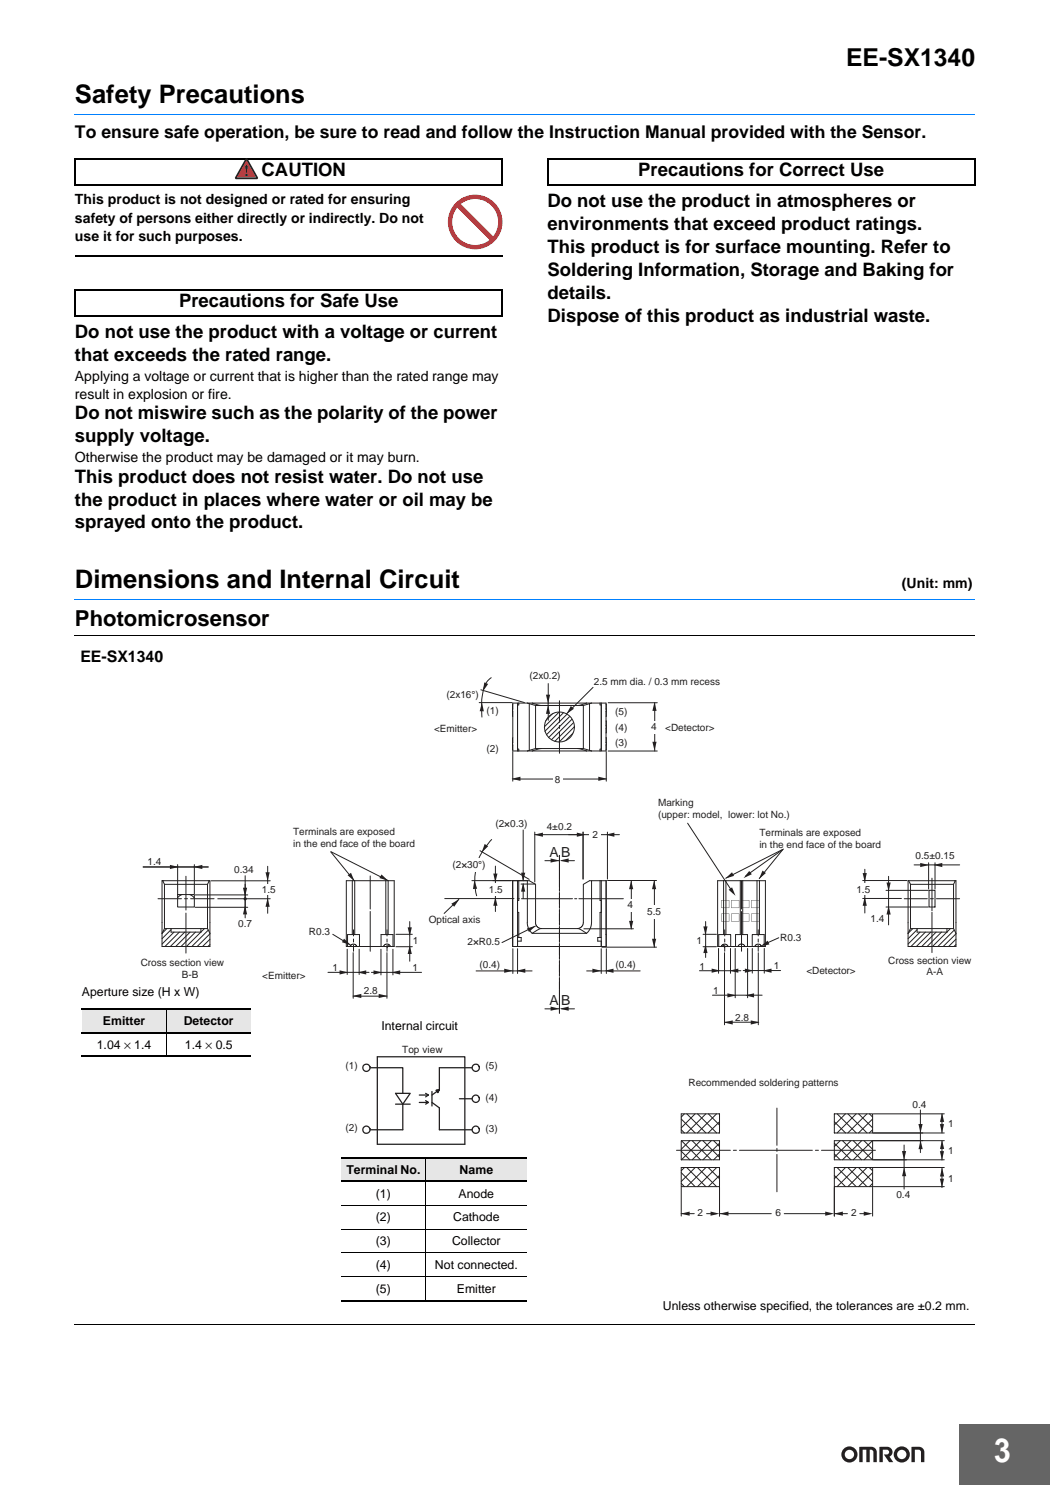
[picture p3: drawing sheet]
<svg xmlns="http://www.w3.org/2000/svg" width="210mm" height="297mm" viewBox="0 0 210 297" stroke-linecap="round" stroke-linejoin="round" font-family="sans-serif">
<path d="M192 285h17.9v12h-17.9z" fill="#656565"/>
<path d="M192 284.9v12.1M192 285h17.9" fill="none" stroke="#656565" stroke-width=".2"/>
<g fill="#231f20">
<path d="M171.8 289.4h2.5a1.08 1.08 0 0 1 1 1.1v2h-.6v-2a.55 .55 0 0 0-.8-.5v2.5h-.6v-2.5h-.8v2.5h-.7z"/>
<path d="M182.3 289.4h.7a1.48 1.48 0 0 1 1.8 .7l.1 2.4h-.7v-2l-.1-.3-.4-.2h-.7v2.5h-.7z"/>
<path d="M175.9 289.4h.6a1.63 1.63 0 0 1 1.8 .4 1 1 0 0 1-.4 1.6l.7 1.1h-.8l-1-1.6h.5a.48 .48 0 0 0 .5-.4 .48 .48 0 0 0-.5-.5h-.8v2.5h-.6z"/>
<path d="M168.3 290.9a1.61 1.61 0 0 0 3.2 0 1.61 1.61 0 0 0-3.2 0zM168.9 290.9a.95 .95 0 0 1 1.9 0 .95 .95 0 0 1-1.9 0z"/>
<path d="M179.4 290.9a.95 .95 0 0 0 1.9 0 .95 .95 0 0 0-1.9 0zM178.7 290.9a1.65 1.65 0 0 1 3.3 0 1.65 1.65 0 0 1-3.3 0z"/>
</g>
<path d="M15 22.3h180v2.5h-180z" fill="#fff"/>
<path d="M15 22.8h180" fill="none" stroke="#0080ff" stroke-width=".2"/>
<path d="M15 50.8h85.5v1.5h-85.5z" fill="#fff"/>
<path d="M15 51.3h85.5" fill="none" stroke="#000" stroke-width=".28"/>
<path d="M15 119.4h180v2.5h-180z" fill="#fff"/>
<path d="M15 119.9h180" fill="none" stroke="#0080ff" stroke-width=".2"/>
<path d="M15 126.6h180v1.5h-180z" fill="#fff"/>
<path d="M15 127.1h180" fill="none" stroke="#000" stroke-width=".2"/>
<path d="M15 264.4h180v1.5h-180z" fill="#fff"/>
<path d="M15 264.9h180" fill="none" stroke="#000" stroke-width=".2"/>
<path d="M14.9 31.7h85.7M14.9 37h85.7M15 31.8v5.1M100.5 31.8v5.1M14.9 57.9h85.7M15 58v5.1M100.5 58v5.1M14.9 63.2h85.7" fill="none" stroke="#000" stroke-width=".21"/>
<path d="M49.3 31.9l2 3.6h-4z" fill="#ffdc01"/>
<g fill="#231f20">
<path d="M49.2 33h.2l.2 .3-.2 1.1-.1 .2-.2-.2-.1-1.1z"/>
<path d="M49.2 31.7l-2.2 3.8v.2l.2 .2 4.3-.1 .1-.3-2.1-3.7zM49.3 32.1l1.9 3.4h-3.8z"/>
<circle cx="49.3" cy="35" r=".27"/>
</g>
<path d="M91.4 41.5a4.6 4.6 0 0 0 .4 6.2 4.6 4.6 0 0 0 6.1 .3zM92.1 40.8l6.5 6.5a4.6 4.6 0 0 0-.3-6.2 4.6 4.6 0 0 0-6.2-.3zM89.6 44.4a5.5 5.5 0 0 1 10.9 0 5.5 5.5 0 0 1-10.9 0z" fill="#ee1d23"/>
<path d="M109.4 31.7h85.7M109.4 37h85.7M109.5 31.8v5.1M195 31.8v5.1" fill="none" stroke="#000" stroke-width=".21"/>
<path d="M110.9 142.4l-2.2 2.1M111.9 142.4l-3.2 3.1M112.9 142.4l-4.2 4.1M113.6 142.7l-4.6 4.5M114.1 143.2l-4.6 4.5M114.6 143.7l-4.6 4.5M114.9 144.3l-4.2 4.2M114.9 145.3l-3.2 3.2M114.9 146.3l-2.2 2.2M155.7 187.6l-3 1.3" fill="none" stroke="#231f20" stroke-width=".2"/>
<path d="M152.1 189.3l1.4-1.1 .4 .7z" fill="#231f20"/>
<path d="M137.5 164.7l9.1 13.9" fill="none" stroke="#231f20" stroke-width=".2"/>
<path d="M145.7 178l.7-.5 .7 1.7z" fill="#231f20"/>
<path d="M66.5 186.9l3.5 2.1" fill="none" stroke="#231f20" stroke-width=".2"/>
<path d="M68.8 187.8l1.3 1.2-1.7-.5z" fill="#231f20"/>
<path d="M66.2 170.4l11.3 5.7" fill="none" stroke="#231f20" stroke-width=".2"/>
<path d="M76.3 174.9l1.3 1.3-1.7-.6z" fill="#231f20"/>
<path d="M66.2 170.4l4.6 5.8" fill="none" stroke="#231f20" stroke-width=".2"/>
<path d="M69.5 175.1l.7-.5 .7 1.7z" fill="#231f20"/>
<g fill="none" stroke="#231f20" stroke-width=".2">
<path d="M102.5 140.9v2.4M102.5 147.6v2.4M103.5 150.2v-9.6h-1v9.6h17.7M103.7 140.6v.4h-.2v8.8h.2v.4M105.5 140.6l.3 .2M105.8 140.8v9.3M105.8 150.1l-.3 .1M105.8 140.8l1.3 .3M106.4 140.6l1.9 .5h-1.2M107.1 141.1v8.6l-1.3 .4M107.1 149.7h9.6M108.3 149.7l-1.9 .5"/>
<path d="M108.3 141.1h8.4M109.6 140.6v.5M111.9 140.2v4.3M111.9 145.1v.6M111.9 146.3v4.4M115.5 149.7l1.8 .5M116.7 141.1v8.6M116.7 149.7l1.2 .4M117.3 140.6l-1.8 .5M117.9 140.8l-1.2 .3M117.9 150.1l.4 .1M117.9 140.8v9.3"/>
<path d="M118.3 140.6l-.4 .2M120 140.6v.4h.2v8.8h-.2v.4M120.2 140.6v9.6h1v-9.6h-17.7M121.2 144.2v2.4M121.2 140.9v2.4M121.2 147.6v2.4M31.6 179.8h4.7M32.5 176.2h9.4l-.4 .7h-8.6zM32.5 176.2h-.1v13.1h9.6v-13.1h-.1M32.9 176.9v8.8M35.5 178.9h3.4v2.5h-3.4zM35.5 172.9v5.9"/>
<path d="M36.4 178.9l-.9 .7M36.9 179.8h.6M37.2 175.3v6.7M38 178.9l.9 .7M38.1 179.8h4.7M38.9 172.9v5.9M39 179h10.5M41.5 176.9v8.8M42.2 176.2h11.8M43.5 179.8h10.5M49 175.2v8.4M53.5 173.3v9.4"/>
<path d="M70.9 176.2v10.7h-.4v-10.7M74 175.2v6.6M77.6 176.2v10.7h-.4v-10.7M102.5 176.2v13.1M103.4 179.8h.5M103.5 176.2v13.1M103.7 176.2v3.9h-.2v2.4h.2v5M104.3 179.8h10.2M105.5 176.2l-.1 8.5 .4 1.2 .6 .8M111.9 175.9v-4.8v4.8M111.9 175.9v2.4M111.9 178.5v3.2"/>
<path d="M114.9 179.8h.4M115.8 179.8h8.9M118.3 176.2h-.4l-1.2 .7-.1 7.8-.3 .7-.8 .3M120 176.2h-1.7v8.7l-.3 .9-.7 .9M120 176.2h1.2v13.1M120 176.2v3.9h.2v2.4h-.2v5M120.2 176.2v13.1h1M121.2 176.2v13.1M144.7 176.2h.5v10.7h-.5zM144.7 176.2h-1.2v13.1h6.9M145.2 176.2h7.9v13.1h-.3M148 176.2v10.7"/>
<path d="M148.3 176.2v5.6M148.5 176.2v10.7M151.4 176.2v10.7h.5v-10.7M180.8 179.8h4.6M181.7 176.2h9.4l-.4 .7M181.7 176.2h-.1v13.1h9.6v-13.1h-.1M181.7 176.2l.4 .7M182.1 176.9v8.8M182.1 176.9h8.6M185.8 178.1h1.2v3.3h-1.2zM186.1 179.8h.6M186.4 175.7v6.5"/>
<path d="M187.3 179.8h4.6M190.7 176.9v8.8M32.9 185.7l-.5 1M32.9 185.7h8.6M33.4 185.7l-1 1M34.2 185.7v.7h6M34.2 186l-1.8 1.8M34.8 186.4l-2.4 2.4M35.9 186.4l-2.9 2.9M36.9 186.4l-2.8 2.9M37.2 182.6v8M38 186.4l-2.9 2.9"/>
<path d="M39 181.5h10.5M39.1 186.4l-2.9 2.9M40.2 186.4l-2.9 2.9M40.2 185.7v.7M40.9 185.7l-.7 .7M41.5 185.7l.5 1M41.7 186l-3.3 3.3M42 186.8l-2.6 2.5M42 187.9l-1.5 1.4M42 188.9l-.4 .4M70 189.3l.2-.3 .4-.2 .5 .1 .3 .4M70.7 186v1.2"/>
<path d="M70.7 187.8v.6M70.7 189v1.3M71.9 189.3v-2.4h-2.4v2.4M74 182.3v8M76.2 189.3h-6.9v-13.1h9.5v13.1h-2.1M77.4 186v1.2M77.4 187.8v.6M77.4 189v1.3M77.7 188.9l-.3 .7M78.1 189.3l-.3-.3-.4-.2-.4 .2-.3 .3M78.6 189.3v-2.4h-2.4v2.4h.5M103.5 187.5h.7v.8h-.7"/>
<path d="M106.4 186.7h10.9M108.3 185.7l-.8-.3-.4-.7v-7.8l-1.3-.7h-3.3v13.1h17.7v-1h-.7v-.8h.7M108.3 185.7l-.7 .2-1.2 .8M108.3 185.7h7.2M111.9 181.9v3.2M111.9 185.3v3.2M111.9 188.7v3.2M111.9 192.1v3.2M111.9 195.5v7.2M115.5 185.7l.6 .2 1.2 .8M143.7 189.3v-2.4h2.4v2.4M144.3 189.3l.2-.3 .4-.2 .5 .2 .2 .3"/>
<path d="M144.6 188.9l.3 .7M144.9 186v1.2M144.9 187.8v.6M144.9 189v1.3M147.1 189.3v-2.4h2.4v2.4M148.3 182.3v8M149 189.3l-.3-.3-.5-.2-.4 .2-.2 .3M150.4 186.9h2.4v2.4h-2.4zM151 189.3l.2-.3 .4-.2 .5 .2 .2 .3M151.6 186v1.2M151.6 187.8v.6M151.6 189v1.3"/>
<path d="M182.1 185.7l-.5 1 .9-1M182.1 185.7h8.6M183.4 186l-1.8 1.8M184 186.4l-2.4 2.4M185.1 186.4l-2.9 2.9M186.1 186.4l-2.8 2.9M186.4 182.5v8M187.2 186.4l-2.9 2.9M188.3 186.4l-2.9 2.9M189.4 185.7v.7h-6v-.7M190.1 185.7l-3.6 3.6M190.7 185.7l.5 1"/>
<path d="M190.8 186l-3.2 3.3M191.2 186.8l-2.6 2.5M191.2 187.9l-1.5 1.4M191.2 188.9l-.4 .4M135.3 230.1h10.8M136.2 223.8l2.8 2.8M136.2 226l.7 .6M136.2 230.3l1.8 1.7M136.2 236.7l.7 .7M136.2 234.6l2.8 2.8M136.2 228.2h7.7v3.8h-7.7zM136.2 222.8h7.7v3.8h-7.7z"/>
<path d="M136.2 233.5h7.7v3.9h-7.7zM136.2 237.5v5.7M136.3 228.2l3.8 3.8M136.9 222.8l-.7 .6M136.9 233.5l-.7 .7M137.3 233.5l3.9 3.9M137.3 222.8l3.9 3.8M138 228.2l-1.8 1.7M138.4 228.2l3.8 3.8M139 222.8l-2.8 2.8M139 233.5l-2.8 2.8M139.5 233.5l3.8 3.9"/>
<path d="M139.5 222.8l3.8 3.8M140.1 228.2l-3.8 3.8M140.6 228.2l3.3 3.3M141.2 222.8l-3.9 3.8M141.2 233.5l-3.9 3.9M141.6 233.5l2.3 2.3M141.7 222.8l2.2 2.2M142.2 228.2l-3.8 3.8M142.7 228.2l1.2 1.1M143.3 222.8l-3.8 3.8M143.3 233.5l-3.8 3.9M143.8 233.5l.1 .1"/>
<path d="M143.8 222.8l.1 .1M143.9 224.4l-2.3 2.2M143.9 226.5l-.1 .1M143.9 228.7l-3.3 3.3M143.9 230.8l-1.2 1.2M143.9 235.1l-2.2 2.3M143.9 237.3l-.1 .1M143.9 237.5v5.7M146.7 230.1h.6M147.9 230.1h14.6M155.4 221.6v7.5M155.4 229.7v.6"/>
<path d="M155.4 230.9v7.5M163.1 230.1h.6M164.3 230.1h10.8M166.8 237.3l.1 .1M166.8 235.1l2.3 2.3M166.8 230.8l1.2 1.2M166.8 228.7l3.4 3.3M166.8 226.5l.2 .1M166.8 224.4l2.3 2.2M166.9 237.5v5.7M166.9 233.5h7.6v3.9h-7.6zM166.9 222.8h7.6v3.8h-7.6z"/>
<path d="M166.9 222.8l-.1 .1M166.9 233.5l-.1 .1M167.4 233.5l3.8 3.9M167.4 222.8l3.8 3.8M168 228.2l-1.2 1.1M168.5 228.2l3.8 3.8M169.1 222.8l-2.3 2.2M169.1 233.5l-2.3 2.3M169.5 233.5l3.9 3.9M169.6 222.8l3.8 3.8M170.2 228.2l-3.4 3.3M170.6 228.2l3.9 3.8"/>
<path d="M171.2 222.8l-3.8 3.8M171.2 233.5l-3.8 3.9M171.7 233.5l2.8 2.8M171.7 222.8l2.8 2.8M172.3 228.2l-3.8 3.8M172.8 228.2l1.7 1.7M173.4 222.8l-3.9 3.8M173.4 233.5l-3.8 3.9M173.8 233.5l.7 .7M173.9 222.8l.6 .6M174.5 228.2l-3.9 3.8M174.5 234.6l-2.8 2.8"/>
<path d="M174.5 236.7l-.6 .7M174.5 230.3l-1.7 1.7M174.5 223.8l-2.8 2.8M174.5 226l-.7 .6M174.5 228.2h-7.6v3.8h7.6M174.5 228.2v3.8M174.5 237.5v5.7M174.6 222.8h14.2M174.6 226.6h14.2M174.6 232h14.2M174.6 237.4h14.2M174.6 228.2h14.2"/>
<path d="M174.6 233.5h14.2M180.8 229v8.8M184.1 222v8.6M188.4 222.8v3.8M166.9 242.8h2.6M171.9 242.8h2"/>
<circle cx="111.9" cy="145.4" r="2.99"/>
</g>
<g fill="#231f20">
<path d="M49 181.1l.4 1.8h-.8z"/>
<path d="M48.6 177.6h.8l-.4 1.7z"/>
<path d="M53.5 179.6l.4 1.8h-.8z"/>
<path d="M53.1 174.5h.8l-.4 1.7z"/>
</g>
<path d="M52.7 176.7h1.3v2.2h-1.3z" fill="#fff"/>
<g fill="#231f20">
<path d="M34 173l1.8 .4-1.8 .4z"/>
<path d="M38.7 173.4l1.8-.4v.8z"/>
<circle cx="49" cy="179.8" r=".33"/>
</g>
<path d="M28.6 173.4h13.1" fill="none" stroke="#231f20" stroke-width=".2"/>
<g fill="#231f20">
<path d="M67.9 194.1l1.8 .4-1.8 .4z"/>
<path d="M71.5 194.5l1.7-.4v.8z"/>
</g>
<path d="M65.6 194.5h8.2M69.4 189.9v5M70.6 199.3h6.8M70.6 190.6v9.1M71.8 189.9v5M74.3 194.5h10M76.2 189.9v5.1M77.4 190.6v9.1M78.6 189.9v5.1" fill="none" stroke="#231f20" stroke-width=".2"/>
<g fill="#231f20">
<path d="M74.7 194.1l1.8 .4-1.8 .4z"/>
<path d="M78.3 194.5l1.7-.4v.8z"/>
<path d="M75.7 198.8l1.8 .4-1.8 .4z"/>
<path d="M70.5 199.2l1.8-.4v.8z"/>
</g>
<path d="M79.2 189.4h3.3M79.2 186.9h3.3M81.9 184.3v8" fill="none" stroke="#231f20" stroke-width=".2"/>
<g fill="#231f20">
<path d="M81.9 189.1l.5 1.7h-.9z"/>
<path d="M81.5 185.5h.9l-.5 1.8z"/>
</g>
<path d="M126.3 176.1v9.7M130.9 176.1v13.4M131.3 176.1h-9.7M116.8 185.8h9.9M120.4 189.5h10.9" fill="none" stroke="#231f20" stroke-width=".2"/>
<g fill="#231f20">
<path d="M130.8 176.1l.4 1.8h-.8z"/>
<path d="M130.4 187.8h.8l-.4 1.8z"/>
<path d="M126.2 176.1l.4 1.8h-.8z"/>
<path d="M125.8 184.2h.8l-.4 1.8z"/>
</g>
<g fill="#fff">
<path d="M125.8 179.9h1.1v2.4h-1.1z"/>
<path d="M130.3 181h1.2v2.7h-1.2z"/>
</g>
<path d="M95.2 194.2h11.2M102.6 189.8v4.9M103.5 189.8v4.9M117.3 194.2h10.7M120.2 189.8v4.9M121.3 189.8v4.9" fill="none" stroke="#231f20" stroke-width=".2"/>
<g fill="#231f20">
<path d="M100.8 193.8l1.8 .4-1.8 .4z"/>
<path d="M103.3 194.2l1.7-.4v.8z"/>
<path d="M118.5 193.8l1.7 .4-1.7 .4z"/>
<path d="M120.9 194.2l1.8-.4v.8z"/>
</g>
<path d="M106.9 167h17M106.9 166.4v10M116.6 166.4v9.4M121.5 166.4v9.4" fill="none" stroke="#231f20" stroke-width=".2"/>
<g fill="#231f20">
<path d="M115.4 166.5l1.7 .5-1.7 .4z"/>
<path d="M121.1 167l1.8-.5v.9z"/>
<path d="M106.8 167l1.8-.5v.9z"/>
</g>
<path d="M117.9 166.1h2.3v1.7h-2.3z" fill="#fff"/>
<path d="M139.9 194.2h8.3M142.5 199.1h9.9M143.7 189.7v5M144.9 190.6v14.4M146.1 189.7v5M147 189.7v9.9M148.6 194.1h7.5M149.5 189.7v9.9M150.4 189.7v4.9M151.6 190.6v14.4M152.8 189.7v4.9M144.9 204.5h6.7" fill="none" stroke="#231f20" stroke-width=".2"/>
<g fill="#231f20">
<path d="M142.3 193.7l1.8 .5-1.8 .4z"/>
<path d="M145.9 194.2l1.8-.5v.9z"/>
<path d="M149 193.7l1.7 .5-1.7 .4z"/>
<path d="M152.5 194.2l1.8-.5v.9z"/>
<path d="M145.5 198.7l1.7 .4-1.7 .4z"/>
<path d="M149 199.1l1.8-.4v.8z"/>
<path d="M150.1 204.1l1.8 .4-1.8 .4z"/>
<path d="M144.8 204.5l1.7-.4v.8z"/>
</g>
<path d="M140.6 189.4h2.7M140.6 186.9h2.7M141.1 184.3v7.2" fill="none" stroke="#231f20" stroke-width=".2"/>
<g fill="#231f20">
<path d="M141.1 188.9l.4 1.7h-.8z"/>
<path d="M140.7 185.3h.8l-.4 1.8z"/>
</g>
<path d="M182.8 173h9.1M185.7 172.6v5.2M187 172.6v5.2" fill="none" stroke="#231f20" stroke-width=".2"/>
<g fill="#231f20">
<path d="M184 172.6l1.8 .4-1.8 .4z"/>
<path d="M186.7 173l1.7-.4v.8z"/>
</g>
<path d="M172.5 176.1h8.9M172.5 179.7h7.8M173 173.9v8.7M177.2 178.1h8.4M177.7 175.3v9.7M177.2 181.4h8.4" fill="none" stroke="#231f20" stroke-width=".2"/>
<g fill="#231f20">
<path d="M172.9 179.4l.4 1.8h-.8z"/>
<path d="M172.5 174.6h.8l-.4 1.8z"/>
<path d="M177.7 181.2l.4 1.7h-.8z"/>
<path d="M177.3 176.5h.8l-.4 1.8z"/>
</g>
<path d="M172.7 176.8h.8v2.3h-.8z" fill="#fff"/>
<path d="M121.6 140.6h9.8M121.6 150.2h9.8M130.9 140.6v9.6" fill="none" stroke="#231f20" stroke-width=".2"/>
<g fill="#231f20">
<path d="M130.9 140.4l.4 1.8h-.8z"/>
<path d="M130.5 148.4h.8l-.4 1.7z"/>
</g>
<path d="M130.4 144.2h1.1v2.5h-1.1z" fill="#fff"/>
<path d="M96.2 138l8.7 2.5M95.8 140.5h6.6" fill="none" stroke="#231f20" stroke-width=".2"/>
<g fill="#231f20">
<path d="M96.4 140.5l.4 1.8h-.9z"/>
<path d="M96.8 136.5l.8 .3-1 1.5z"/>
</g>
<path d="M98.2 135.6a5.6 5.6 0 0 0-1.9 4.4l.1 3.4M109.6 136.7v4M109.6 141.2v2.9" fill="none" stroke="#231f20" stroke-width=".2"/>
<g fill="#231f20">
<path d="M109.6 141l.4 1.8h-.8z"/>
<path d="M109.2 139h.8l-.4 1.7z"/>
</g>
<path d="M118.6 137.5l-5.3 5.2" fill="none" stroke="#231f20" stroke-width=".2"/>
<path d="M114.2 141.2l.6 .6-1.5 1z" fill="#231f20"/>
<path d="M102.5 150.4v5.9M102.5 155.8h18.7M121.2 150.4v5.9" fill="none" stroke="#231f20" stroke-width=".2"/>
<g fill="#231f20">
<path d="M119.6 155.4l1.8 .4-1.8 .4z"/>
<path d="M102.3 155.8l1.8-.4v.8z"/>
</g>
<path d="M110.7 154.8h1.8v2.5h-1.8z" fill="#fff"/>
<path d="M88.9 179.7h13.9M94.4 176.1h11M96 170.2l9.8 5.7M99.1 173.2v9.1M104.2 176.8h2.8M104.6 166v10.1M104.6 176.8v2.9" fill="none" stroke="#231f20" stroke-width=".2"/>
<g fill="#231f20">
<path d="M99.1 179.4l.4 1.8h-.9z"/>
<path d="M98.6 174.7h.9l-.4 1.8z"/>
<path d="M104.6 176.6l.4 1.8h-.8z"/>
<path d="M104.2 174.6h.8l-.4 1.7z"/>
<path d="M94.9 176l.5 1.8h-.8z"/>
<path d="M96.9 168.8l.7 .5-1.3 1.2z"/>
</g>
<path d="M98.3 167.9a11.4 11.4 0 0 0-3 11.3" fill="none" stroke="#231f20" stroke-width=".2"/>
<g fill="#fff">
<path d="M94.4 171.6h1.8v2.7h-1.8z"/>
<path d="M98.4 176.8h1.2v2.4h-1.2z"/>
</g>
<path d="M91.8 179.9l-3 2.8" fill="none" stroke="#231f20" stroke-width=".2"/>
<path d="M90.3 180.8l1.5-.9-1 1.5z" fill="#231f20"/>
<path d="M107.1 185.3l-6.7 3.2" fill="none" stroke="#231f20" stroke-width=".2"/>
<path d="M105.4 185.7l1.7-.5-1.3 1.2z" fill="#231f20"/>
<path d="M156.5 169.9l-11.4 5.8" fill="none" stroke="#231f20" stroke-width=".2"/>
<path d="M145.1 175.7l1.3-1.2 .4 .7z" fill="#231f20"/>
<path d="M156.5 170l-4.7 5.7" fill="none" stroke="#231f20" stroke-width=".2"/>
<path d="M152.5 174.1l.7 .5-1.4 1.2z" fill="#231f20"/>
<path d="M156.7 169.8l-7.6 5.4" fill="none" stroke="#231f20" stroke-width=".2"/>
<path d="M149.8 174.2l.5 .7-1.6 .7z" fill="#231f20"/>
<path d="M109 201.8h2.9M112.3 201.8h2.6" fill="none" stroke="#231f20" stroke-width=".2"/>
<g fill="#231f20">
<path d="M110.1 201.3l1.8 .5-1.8 .4z"/>
<path d="M111.9 201.8l1.8-.5v.9z"/>
</g>
<path d="M109 172.2h2.9M112.3 172.2h2.6" fill="none" stroke="#231f20" stroke-width=".2"/>
<g fill="#231f20">
<path d="M110.1 171.7l1.8 .4-1.8 .4z"/>
<path d="M111.9 172.1l1.8-.4v.8z"/>
<path d="M180.8 233.5l.4 1.8h-.8z"/>
<path d="M180.4 230.2h.8l-.4 1.8z"/>
<path d="M184.1 228.1l.4 1.8h-.8z"/>
<path d="M183.7 224.8h.8l-.4 1.8z"/>
<path d="M188.4 222.6l.4 1.8h-.8z"/>
<path d="M188 224.9h.8l-.4 1.7z"/>
</g>
<path d="M188.4 228.2v3.8" fill="none" stroke="#231f20" stroke-width=".2"/>
<g fill="#231f20">
<path d="M188.4 228l.4 1.8h-.8z"/>
<path d="M188 230.3h.8l-.4 1.7z"/>
</g>
<path d="M188.4 233.7v3.8" fill="none" stroke="#231f20" stroke-width=".2"/>
<g fill="#231f20">
<path d="M188.4 233.6l.4 1.7h-.8z"/>
<path d="M188 235.8h.8l-.4 1.7z"/>
<path d="M172.7 242.3l1.8 .5-1.8 .4z"/>
<path d="M166.8 242.8l1.8-.5v.9z"/>
</g>
<path d="M136.2 242.8h2.6M141.3 242.8h1.9" fill="none" stroke="#231f20" stroke-width=".2"/>
<g fill="#231f20">
<path d="M142.1 242.3l1.8 .5-1.8 .4z"/>
<path d="M136.1 242.8l1.8-.5v.9z"/>
</g>
<path d="M144 242.8h10.2M156.8 242.8h9.4" fill="none" stroke="#231f20" stroke-width=".2"/>
<g fill="#231f20">
<path d="M165 242.3l1.8 .5-1.8 .4z"/>
<path d="M143.9 242.8l1.8-.5v.9z"/>
<path d="M144.3 180.1v1.5h1.5v-1.5zM144.2 180h1.6v1.6h-1.6z"/>
<path d="M146.3 180.1v1.5h1.5v-1.5zM146.2 180h1.6v1.6h-1.6z"/>
<path d="M148.3 180.1v1.5h1.5v-1.5zM148.2 180h1.6v1.6h-1.6z"/>
<path d="M150.3 180.1v1.5h1.5v-1.5zM150.2 180h1.6v1.6h-1.6z"/>
<path d="M144.3 182.8v1.5h1.5v-1.5zM144.2 182.7h1.6v1.6h-1.6z"/>
<path d="M146.3 182.8v1.5h1.5v-1.5zM146.2 182.7h1.6v1.6h-1.6z"/>
<path d="M148.3 182.8v1.5h1.5v-1.5zM148.2 182.7h1.6v1.6h-1.6z"/>
<path d="M150.3 182.8v1.5h1.5v-1.5zM150.2 182.7h1.6v1.6h-1.6z"/>
</g>
<path d="M87.4 218.3l.5-.3-.3 .5z" fill="#231f20"/>
<path d="M87.4 218.3l.5-.3-.3 .5z" fill="none" stroke="#231f20" stroke-width=".2"/>
<path d="M87.2 218.1l.7-.1-.5 .3z" fill="#231f20"/>
<path d="M87.2 218.1l.7-.1-.5 .3z" fill="none" stroke="#231f20" stroke-width=".2"/>
<g fill="none" stroke="#231f20" stroke-width=".25">
<path d="M74 213.6h6.6v5.1M75.5 211.4h17.5v17.5h-17.5zM79.1 218.7h2.9l-1.4 2.2zM83.9 219h1.8M85.1 218.7l.6 .3M85.7 219l-.6 .4M86.4 218.3v2.9M87.2 218.1l.7-.1-.3 .5zM87.9 218l-1.5 1M91.9 219.8h2.5M94.4 213.6h-6.5v4.4M79.1 220.9h2.9"/>
<path d="M80.6 220.9v5.1h-6.6M85.1 220.1l.6 .4h-1.8M85.7 220.5l-.6 .4M86.4 220.5l1.5 1.1v4.4h6.5"/>
<circle cx="73.3" cy="213.6" r=".73"/>
<circle cx="95.1" cy="219.8" r=".72"/>
<circle cx="95.1" cy="213.6" r=".72"/>
<circle cx="73.3" cy="226" r=".73"/>
<circle cx="95.1" cy="226" r=".72"/>
</g>
<g fill="#e6e6e6">
<path d="M68.2 231.6h17v4.7h-17z"/>
<path d="M85.2 231.6h20.2v4.7h-20.2z"/>
</g>
<path d="M85.2 231.5v28.7M68.2 241.1h37.2M68.2 245.9h37.2M68.2 250.6h37.2M68.2 255.4h37.2" fill="none" stroke="#000" stroke-width=".2"/>
<path d="M68.2 231.6h37.2M68.2 236.3h37.2M68.2 260.1h37.2" fill="none" stroke="#000" stroke-width=".21"/>
<g fill="#e6e6e6">
<path d="M16.4 201.8h16.9v4.7h-16.9z"/>
<path d="M33.3 201.8h16.9v4.7h-16.9z"/>
</g>
<path d="M33.3 201.7v9.7" fill="none" stroke="#000" stroke-width=".2"/>
<path d="M16.4 201.8h33.8M16.4 206.5h33.8M16.4 211.3h33.8" fill="none" stroke="#000" stroke-width=".21"/>
<text font-size="6.7" fill="#fff" x="198.8" y="292.5">3</text>
<g font-size="5.1">
<text x="15" y="20.6">Safety Precautions</text>
<text x="15" y="117.7">Dimensions and Internal Circuit</text>
</g>
<text font-size="4.9" x="169.2" y="13.3">EE-SX1340</text>
<text font-size="4.4" x="15" y="125.2">Photomicrosensor</text>
<g font-size="3.7">
<text x="52.3" y="35.2">CAUTION</text>
<text x="127.6" y="35.2">Precautions for Correct Use</text>
<text x="109.5" y="41.4">Do not use the product in atmospheres or</text>
<text x="109.5" y="46">environments that exceed product ratings.</text>
<text x="109.5" y="50.6">This product is for surface mounting. Refer to</text>
<text x="109.5" y="55.2">Soldering Information, Storage and Baking for</text>
<text x="109.5" y="59.8">details.</text>
<text x="35.8" y="61.4">Precautions for Safe Use</text>
<text x="109.5" y="64.3">Dispose of this product as industrial waste.</text>
<text x="15" y="67.6">Do not use the product with a voltage or current</text>
<text x="15" y="72.2">that exceeds the rated range.</text>
<text x="15" y="83.8">Do not miswire such as the polarity of the power</text>
<text x="15" y="88.4">supply voltage.</text>
<text x="15" y="96.5">This product does not resist water. Do not use</text>
<text x="15" y="101.1">the product in places where water or oil may be</text>
<text x="15" y="105.7">sprayed onto the product.</text>
</g>
<text font-size="3.5" x="15" y="27.5">To ensure safe operation, be sure to read and follow the Instruction Manual provided with the Sensor.</text>
<text font-size="3.2" x="16.1" y="132.4">EE-SX1340</text>
<g font-size="2.8">
<text x="15" y="40.8">This product is not designed or rated for ensuring</text>
<text x="15" y="44.5">safety of persons either directly or indirectly. Do not</text>
<text x="15" y="48.2">use it for such purposes.</text>
<text x="15" y="76.2">Applying a voltage or current that is higher than the rated range may</text>
<text x="15" y="79.7">result in explosion or fire.</text>
<text x="15" y="92.4">Otherwise the product may be damaged or it may burn.</text>
<text x="180.4" y="117.7">(Unit: mm)</text>
</g>
<g font-size="2.8" fill="#231f20">
<text x="109.9" y="171.4">A B</text>
<text x="109.9" y="201">A B</text>
</g>
<g font-size="2.5">
<text x="16.4" y="199.2">Aperture size (H x W)</text>
<text x="19.3" y="209.8">1.04 × 1.4</text>
<text x="20.6" y="205">Emitter</text>
<text x="36.7" y="205">Detector</text>
<text x="37" y="209.8">1.4 × 0.5</text>
<text x="76.3" y="206.1">Internal circuit</text>
<text x="69.3" y="234.8">Terminal No.</text>
<text x="75.2" y="239.6">(1)</text>
<text x="91.7" y="239.6">Anode</text>
<text x="91.9" y="234.8">Name</text>
<text x="75.2" y="244.3">(2)</text>
<text x="90.6" y="244.3">Cathode</text>
<text x="75.2" y="249.1">(3)</text>
<text x="90.4" y="249.1">Collector</text>
<text x="75.2" y="253.9">(4)</text>
<text x="87" y="253.9">Not connected.</text>
<text x="75.2" y="258.6">(5)</text>
<text x="91.4" y="258.6">Emitter</text>
<text x="132.6" y="262">Unless otherwise specified, the tolerances are ±0.2 mm.</text>
</g>
<g font-size="2" fill="#231f20">
<text x="105.9" y="135.8">(2x0.2)</text>
<text x="118.8" y="137">2.5 mm dia. / 0.3 mm recess</text>
<text x="89.3" y="139.6">(2x16°)</text>
<text x="97.3" y="142.9">(1)</text>
<text x="123" y="143">(5)</text>
<text x="86.8" y="146.4">&lt;Emitter&gt;</text>
<text x="123" y="146.2">(4)</text>
<text x="123" y="149.3">(3)</text>
<text x="130.2" y="146">4</text>
<text x="133" y="146.2">&lt;Detector&gt;</text>
<text x="97.3" y="150.4">(2)</text>
<text x="111" y="156.6">8</text>
<text x="131.6" y="161.2">Marking</text>
<text x="58.6" y="167.1">Terminals are exposed</text>
<text x="99.1" y="165.4">(2×0.3)</text>
<text x="109.3" y="166.1">4±0.2</text>
<text x="118.5" y="167.6">2</text>
<text x="131.6" y="163.6">(upper: model, lower: lot No.)</text>
<text x="151.9" y="167.2">Terminals are exposed</text>
<text x="29.5" y="173">1.4</text>
<text x="58.6" y="169.5">in the end face of the board</text>
<text x="90.5" y="173.5">(2×30°)</text>
<text x="151.9" y="169.6">in the end face of the board</text>
<text x="183.1" y="171.9">0.5±0.15</text>
<text x="46.9" y="174.7">0.34</text>
<text x="52.4" y="178.6">1.5</text>
<text x="97.7" y="178.6">1.5</text>
<text x="171.3" y="178.7">1.5</text>
<text x="47.7" y="185.5">0.7</text>
<text x="85.7" y="184.6">Optical axis</text>
<text x="125.5" y="181.6">4</text>
<text x="129.4" y="183">5.5</text>
<text x="174.1" y="184.5">1.4</text>
<text x="61.8" y="187.1">R0.3</text>
<text x="82.6" y="188.8">1</text>
<text x="93.5" y="189.1">2×R0.5</text>
<text x="139.3" y="188.8">1</text>
<text x="156" y="188.2">R0.3</text>
<text x="28.1" y="193.2">Cross section view</text>
<text x="36.4" y="195.7">B-B</text>
<text x="52.5" y="195.8">&lt;Emitter&gt;</text>
<text x="66.5" y="194.1">1</text>
<text x="82.5" y="194.2">1</text>
<text x="95.9" y="193.5">(0.4)</text>
<text x="123.1" y="193.5">(0.4)</text>
<text x="139.9" y="193.9">1</text>
<text x="154.8" y="193.8">1</text>
<text x="161.3" y="194.9">&lt;Detector&gt;</text>
<text x="177.6" y="192.9">Cross section view</text>
<text x="185.3" y="195">A-A</text>
<text x="72.8" y="198.9">2.8</text>
<text x="142.6" y="198.7">1</text>
<text x="147" y="204.2">2.8</text>
<text x="69.1" y="213.9">(1)</text>
<text x="80.4" y="210.5">Top view</text>
<text x="97.1" y="213.9">(5)</text>
<text x="97.1" y="220.3">(4)</text>
<text x="137.7" y="217.2">Recommended soldering patterns</text>
<text x="182.5" y="221.7">0.4</text>
<text x="69.1" y="226.2">(2)</text>
<text x="97.1" y="226.4">(3)</text>
<text x="189.6" y="225.5">1</text>
<text x="189.6" y="230.9">1</text>
<text x="179.3" y="239.6">0.4</text>
<text x="189.6" y="236.4">1</text>
<text x="139.5" y="243.2">2</text>
<text x="155.1" y="243.3">6</text>
<text x="170.2" y="243.3">2</text>
</g>
</svg>
